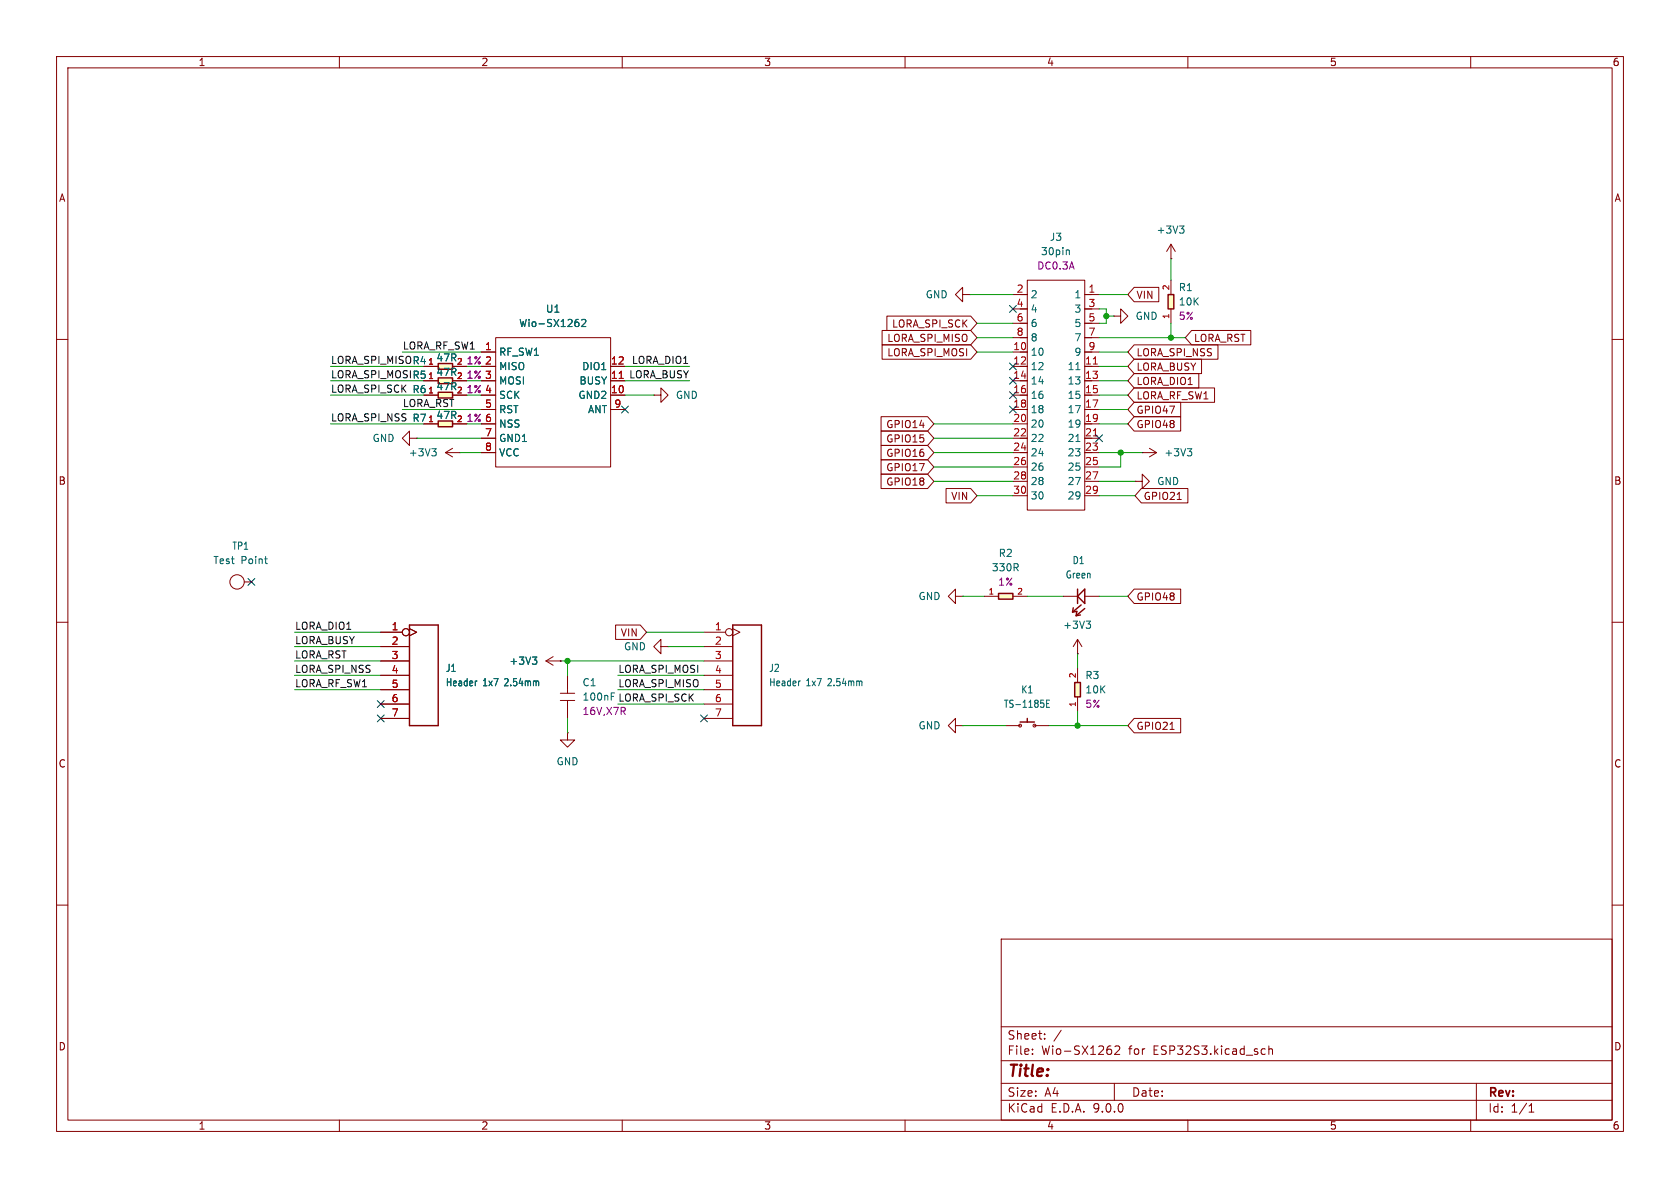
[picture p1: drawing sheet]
<svg xmlns="http://www.w3.org/2000/svg" width="297mm" height="210mm" viewBox="0 0 297 210" stroke-linecap="round" stroke-linejoin="round" font-family="sans-serif">
<g fill="none" stroke="#840000" stroke-width=".18">
<path d="M10 10h277v190h-277zM12 12h273v186h-273zM60 10v2M110 10v2M160 10v2M210 10v2M260 10v2M87.6 59.7h20.3v22.9h-20.3zM196.8 55.9h1.3v-1.3l1.3 1.3-1.3 1.3v-1.3M196.8 55.9h.1M10 60h2M85.1 62.2h2.5"/>
<path d="M85.1 64.8h2.5M85.1 67.3h2.5M85.1 69.9h2.5M85.1 72.4h2.5M85.1 74.9h2.5M85.1 77.5h2.5M107.9 64.8h2.6M107.9 67.3h2.6M107.9 69.9h2.6M107.9 72.4h2.6M115.6 69.9h1.2v-1.3l1.3 1.3-1.3 1.2v-1.2M115.6 69.9h.1"/>
<path d="M203.2 79.2l1.3 .8M285 60h2M85.1 80h2.5M201.9 80h.1M201.9 80h2.6M204.5 80l-1.3 .8M10 110h2M96.5 116.8l1.3 .8M96.5 116.8h2.6M97.8 116.1l-1.3 .7M99.1 116.8h.1M116.8 114.3v-1.3l-1.2 1.3 1.2 1.3v-1.3h1.3"/>
<path d="M118.1 114.3h.1M168.9 105.4v-1.3l-1.3 1.3 1.3 1.3v-1.3h1.3M170.2 105.4h.1M285 110h2M100.3 129.5v1.3h1.3l-1.3 1.3-1.2-1.3h1.2M100.3 129.5h.1M10 160h2M177 166h108v32h-108zM285 160h2M60 198v2M110 198v2M160 198v2"/>
<path d="M177 194.5h108M177 191.5h108M177 187.5h108M177 181.5h108M182.5 186.3v.1M182.5 185.5v.1M184.7 183.6v.1M184.7 182.8v.1M187.6 182.1l-1.3 2M196.4 185.5l.1 .3-.1 .5M197 191.5v3M197.1 185l.6-.1 .2 .1 .1 .3-1 1.1h1"/>
<path d="M210 198v2M223.5 185.4l.2 .1M223.7 186.3l-.2 .1M224.3 184.9v1.5M224.3 185.5l.2-.1 .4 .1 .1 .9M260 198v2M261 191.5v6.5M270.3 196.6h.9M270.3 195.5l.4-.4v1.5"/>
</g>
<path d="M102 56.5h.2M102.1 56.9l.3 .3v.3l-.3 .2M102.8 56.6l.5-.1 .3 .3-.8 .9h.8M209.9 79.3h.8l-.4 .5M210.4 79.8l.3 .2v.3l-.3 .3M94.1 116.1h.8l-.4 .5M94.7 116.6l.2 .3v.3l-.2 .2" fill="none" stroke="#006464" stroke-width=".18"/>
<path d="M109.5 66.9h.7" fill="none" stroke="#a90000" stroke-width=".18"/>
<path d="M176.5 104.9h2.6v1h-2.6z" fill="#ffffc2"/>
<path d="M72.4 110.5h5.1v17.8h-5.1zM176.5 104.9h2.6v1h-2.6zM189.6 108.2l.8-.1-.2 .7M189.7 107.4l-.1 .8M190.5 104.1v2.6M191 108.7l-.8 .1M191.1 106.9l-1.5 1.3M191.8 107.6l-1.6 1.2M191.8 104.1v2.6l-1.3-1.3z" fill="none" stroke="#840000" stroke-width=".25"/>
<g fill="none" stroke="#840000" stroke-width=".18">
<path d="M179.1 52.1h2.5M179.1 54.6h2.5M179.1 57.2h2.5M179.1 59.7h2.5M181.6 52.1v-2.6h10.2v2.6M181.6 52.1v35.5M191.8 52.1h2.5M191.8 54.6h2.5M191.8 57.2h2.5M191.8 59.7h2.5M191.8 52.1v35.5M207 45.7h.1"/>
<path d="M207 43.2l-.8 1.3M207 43.2l.8 1.3M207 43.2v2.5M179.1 62.2h2.5M179.1 64.8h2.5M179.1 67.3h2.5M179.1 69.9h2.5M179.1 72.4h2.5M179.1 77.5h2.5M179.1 74.9h2.5M191.8 62.2h2.5M191.8 64.8h2.5"/>
<path d="M191.8 67.3h2.5M191.8 69.9h2.5M191.8 72.4h2.5M191.8 77.5h2.5M191.8 74.9h2.5M179.1 80h2.5M179.1 82.6h2.5M179.1 85.1h2.5M179.1 87.6h2.5M181.6 87.6v2.6h10.2v-2.6M191.8 80h2.5M191.8 82.6h2.5"/>
<path d="M191.8 85.1h2.5M191.8 87.6h2.5M67.3 111.8h3.8M67.3 114.3h5.1M67.3 116.8h5.1M67.3 119.4h5.1M72.4 111.1l1.3 .7-1.3 .6M174 105.4h2.5M179.1 105.4h2.5M188 105.4h2.5M191.8 105.4h2.5M67.3 121.9h5.1"/>
<path d="M67.3 124.5h5.1M67.3 127h5.1M168.9 128.3v-1.3l-1.3 1.3 1.3 1.2v-1.2h1.3M170.2 128.3h.1"/>
<circle cx="71.8" cy="111.8" r=".63"/>
</g>
<path d="M208.5 39.9h.8l-.4 .5M188.7 44.2l.3 .2v.6M209.1 40.4l.2 .3v.3l-.2 .2M190.2 65.3h.7M190.2 78h.7M84.2 120.4h.1" fill="none" stroke="#006464" stroke-width=".18"/>
<path d="M193.3 64.4h.7M193.3 77.1h.7" fill="none" stroke="#a90000" stroke-width=".18"/>
<path d="M77.5 74.4h2.5v1h-2.5z" fill="#ffffc2"/>
<path d="M77.5 74.4h2.5v1h-2.5zM129.5 110.5h5.1v17.8h-5.1z" fill="none" stroke="#840000" stroke-width=".25"/>
<g fill="none" stroke="#840000" stroke-width=".18">
<path d="M170.2 52.1v-1.3l-1.3 1.3 1.3 1.2v-1.2h1.2M171.4 52.1h.1M74.9 74.9h2.6M80 74.9h2.5M80 79.2l-1.3 .8M78.7 80l1.3 .8M78.7 80h2.6M81.3 80h.1M200.7 85.1h1.2v-1.3l1.3 1.3-1.3 1.3v-1.3M200.7 85.1h.1M43.2 102.9h1.2M44.4 102.9h.1"/>
<path d="M124.5 111.8h3.8M124.5 114.3h5M124.5 116.8h5M124.5 119.4h5M129.5 111.1l1.3 .7-1.3 .6M124.5 121.9h5M124.5 124.5h5M124.5 127h5"/>
<circle cx="41.9" cy="102.9" r="1.27"/>
<circle cx="128.9" cy="111.8" r=".63"/>
</g>
<path d="M76.3 79.3h.8l-.4 .5M76.9 79.8l.2 .2v.3l-.2 .3M46.8 98.8h.5M47.1 99.6h.2M141.4 120.4h.1" fill="none" stroke="#006464" stroke-width=".18"/>
<path d="M77.5 69.3h2.5v1.1h-2.5z" fill="#ffffc2"/>
<path d="M77.5 69.3h2.5v1.1h-2.5z" fill="none" stroke="#840000" stroke-width=".25"/>
<path d="M74.9 69.9h2.6M80 69.9h2.5M100.3 119.4v3.2M99.1 122.6h2.5M99.1 123.8h2.5M100.3 123.8v3.2" fill="none" stroke="#840000" stroke-width=".18"/>
<path d="M108.1 123.1h.4M108.1 122.5h.6" fill="none" stroke="#006464" stroke-width=".18"/>
<path d="M110.1 125.7l.4 .6M110.5 125.2v.4" fill="none" stroke="#840084" stroke-width=".18"/>
<path d="M77.5 66.8h2.5v1h-2.5z" fill="#ffffc2"/>
<path d="M77.5 66.8h2.5v1h-2.5z" fill="none" stroke="#840000" stroke-width=".25"/>
<path d="M74.9 67.3h2.6M80 67.3h2.5" fill="none" stroke="#840000" stroke-width=".18"/>
<path d="M206.5 52.1h1v2.5h-1z" fill="#ffffc2"/>
<path d="M206.5 52.1h1v2.5h-1zM180.3 127.6h2.6M181.6 127v.6" fill="none" stroke="#840000" stroke-width=".25"/>
<g fill="none" stroke="#840000" stroke-width=".18">
<path d="M207 49.5v2.6M207 54.6v2.6M190.5 115.6h.1M190.5 113l-.8 1.3M190.5 113l.8 1.3M190.5 113v2.6M177.8 128.3h2.5M182.9 128.3h2.5"/>
<circle cx="180.3" cy="128.3" r=".25"/>
<circle cx="182.9" cy="128.3" r=".25"/>
</g>
<path d="M192 109.8h.8l-.4 .5M192.6 110.3l.2 .2v.3l-.2 .3M185 124.4h.4M185.5 123.8h-.5v1.2h.5" fill="none" stroke="#006464" stroke-width=".18"/>
<path d="M190 120.7h1v2.5h-1z" fill="#ffffc2"/>
<path d="M190 120.7h1v2.5h-1z" fill="none" stroke="#840000" stroke-width=".25"/>
<path d="M190.5 118.1v2.6M190.5 123.2v2.5" fill="none" stroke="#840000" stroke-width=".18"/>
<path d="M77.5 64.3h2.5v1h-2.5z" fill="#ffffc2"/>
<path d="M77.5 64.3h2.5v1h-2.5z" fill="none" stroke="#840000" stroke-width=".25"/>
<g fill="none" stroke="#840000" stroke-width=".18">
<path d="M155.9 58.4h15.7l1.1 1.3-1.1 1.3h-15.7zM156.8 55.9h14.8l1.1 1.3-1.1 1.2h-14.8zM200.5 50.8h4.4v2.5h-4.4l-1.1-1.2zM210.7 58.4h10.4v2.6h-10.4l-1.2-1.3zM72.4 77.5v-1.3l-1.3 1.3 1.3 1.2v-1.2h1.3M73.7 77.5h.1M74.9 64.8h2.6M74.9 67.3h2.6M74.9 69.9h2.6M74.9 74.9h2.6M80 64.8h2.5M80 67.3h2.5"/>
<path d="M80 69.9h2.5M80 74.9h2.5M85.1 64.8h2.5M85.1 62.2h2.5M85.1 67.3h2.5M85.1 69.9h2.5M85.1 72.4h2.5M85.1 74.9h2.5M85.1 77.5h2.5M107.9 64.8h2.6M107.9 67.3h2.6M107.9 69.9h2.6"/>
<path d="M107.9 72.4h2.6M155.8 78.7h8.2l1.1 1.3-1.1 1.3h-8.2zM155.8 76.2h8.2l1.1 1.3-1.1 1.2h-8.2zM155.8 73.7h8.2l1.1 1.2-1.1 1.3h-8.2zM155.9 61h15.7l1.1 1.2-1.1 1.3h-15.7zM200.5 73.7h8.2v2.5h-8.2l-1.1-1.3zM200.5 71.1h8.2v2.6h-8.2l-1.1-1.3zM200.5 66h11.4v2.6h-11.4l-1.1-1.3zM200.5 63.5h11.9v2.5h-11.9l-1.1-1.2zM200.5 68.6h14.2v2.5h-14.2l-1.1-1.2zM200.5 61h14.8v2.5h-14.8l-1.1-1.3zM85.1 80h2.5"/>
<path d="M155.8 83.8h8.2l1.1 1.3-1.1 1.3h-8.2zM155.8 81.3h8.2l1.1 1.3-1.1 1.2h-8.2zM167.3 86.4h4.3l1.1 1.2-1.1 1.3h-4.3zM201.8 86.4h8.2v2.5h-8.2l-1.1-1.3zM208.1 88.3h.7M67.3 111.8h3.8M67.3 114.3h5.1M67.3 116.8h5.1M67.3 119.4h5.1M72.4 111.1l1.3 .7-1.3 .6M99.1 116.8h.1M108.8 110.5h4.4l1.1 1.3-1.1 1.2h-4.4z"/>
<path d="M200.5 104.1h8.2v2.6h-8.2l-1.1-1.3zM67.3 121.9h5.1M67.3 124.5h5.1M67.3 127h5.1M200.5 127h8.2v2.5h-8.2l-1.1-1.2zM206.8 128.9h.8"/>
<circle cx="71.8" cy="111.8" r=".63"/>
</g>
<g fill="none" stroke="#009600" stroke-width=".18">
<path d="M171.4 52.1h7.7M172.7 57.2h6.4M172.7 59.7h6.4M194.3 54.6h1.3v2.6h-1.3M194.3 59.7h15.2M194.3 52.1h5.1M195.6 55.9h1.2M207 45.7v3.8M207 57.2v2.5M58.4 67.3h16.5M58.4 64.8h16.5M58.4 69.9h16.5"/>
<path d="M58.4 74.9h16.5M71.1 72.4h14M71.1 62.2h14M73.7 77.5h11.4M110.5 67.3h11.4M110.5 64.8h11.4M110.5 69.9h5.1M165.1 74.9h14M165.1 77.5h14M172.7 62.2h6.4M194.3 67.3h5.1M194.3 64.8h5.1"/>
<path d="M194.3 69.9h5.1M194.3 74.9h5.1M194.3 72.4h5.1M194.3 62.2h5.1M81.3 80h3.8M165.1 82.6h14M165.1 80h14M165.1 85.1h14M172.7 87.6h6.4M194.3 80h7.6M194.3 85.1h6.4M194.3 87.6h6.4"/>
<path d="M198.1 80v2.6h-3.8M52.1 119.4h15.2M52.1 114.3h15.2M52.1 111.8h15.2M52.1 116.8h15.2M99.1 116.8h25.4M100.3 116.8v2.6M109.2 119.4h15.3M114.3 111.8h10.2M118.1 114.3h6.4M170.2 105.4h3.8M181.6 105.4h6.4"/>
<path d="M190.5 115.6v2.5M194.3 105.4h5.1M52.1 121.9h15.2M100.3 127v2.5M109.2 124.5h15.3M109.2 121.9h15.3M170.2 128.3h7.6M185.4 128.3h14M190.5 125.7v2.6"/>
</g>
<g fill="none" stroke="#000084" stroke-width=".18">
<path d="M178.5 54l1.2 1.2M179.7 54l-1.2 1.2M109.9 71.8l1.2 1.2M111.1 71.8l-1.2 1.2M178.5 71.8l1.2 1.2M178.5 66.7l1.2 1.2M178.5 64.2l1.2 1.2M178.5 69.2l1.2 1.3M179.7 71.8l-1.2 1.2M179.7 66.7l-1.2 1.2M179.7 64.2l-1.2 1.2M179.7 69.2l-1.2 1.3"/>
<path d="M193.7 76.9l1.2 1.2M194.9 76.9l-1.2 1.2M43.8 102.3l1.3 1.2M45.1 102.3l-1.3 1.2M66.7 126.4l1.2 1.2M66.7 123.9l1.2 1.2M67.9 126.4l-1.2 1.2M67.9 123.9l-1.2 1.2M123.9 126.4l1.2 1.2M125.1 126.4l-1.2 1.2"/>
</g>
<path d="M102 56.5h.2M102.1 56.9l.3 .3v.3l-.3 .2M102.8 56.6l.5-.1 .3 .3-.8 .9h.8M94.1 116.1h.8l-.4 .5M94.7 116.6l.2 .3v.3l-.2 .2M84.2 120.4h.1" fill="none" stroke="#006464" stroke-width=".18"/>
<path d="M109.5 66.9h.7" fill="none" stroke="#a90000" stroke-width=".18"/>
<g fill="#009600" stroke="#009600" stroke-width=".18">
<circle cx="100.3" cy="116.8" r=".46"/>
<circle cx="190.5" cy="128.3" r=".46"/>
<circle cx="198.1" cy="80" r=".46"/>
<circle cx="195.6" cy="55.9" r=".46"/>
<circle cx="207" cy="59.7" r=".46"/>
</g>
<text font-size="2.8" fill="#840000" x="178" y="190.9">Title:</text>
<g font-size="2.1" fill="#840000">
<text x="178" y="184">Sheet:</text>
<text x="178" y="186.7">File:</text>
<text x="184.1" y="186.7">Wio-SX1262</text>
<text x="199.6" y="186.7">for</text>
<text x="204" y="186.7">ESP32S3.kicad_sch</text>
<text x="178" y="196.9">KiCad</text>
<text x="178" y="194.1">Size:</text>
<text x="184.7" y="194.1">A4</text>
<text x="185.7" y="196.9">E.D.A.</text>
<text x="193.3" y="196.9">9.0.0</text>
<text x="200" y="194.1">Date:</text>
<text x="263" y="194.3">Rev:</text>
<text x="263" y="196.9">Id:</text>
<text x="267.1" y="196.9">1/1</text>
</g>
<g font-size="1.8" fill="#840000">
<text x="35" y="11.9">1</text>
<text x="85" y="11.9">2</text>
<text x="135" y="11.9">3</text>
<text x="185" y="11.9">4</text>
<text x="235" y="11.9">5</text>
<text x="285" y="11.9">6</text>
<text x="10.3" y="35.9">A</text>
<text x="285.3" y="35.9">A</text>
<text x="200.8" y="53">VIN</text>
<text x="157.6" y="58.1">LORA_SPI_SCK</text>
<text x="156.8" y="63.2">LORA_SPI_MOSI</text>
<text x="156.8" y="60.6">LORA_SPI_MISO</text>
<text x="200.8" y="65.7">LORA_BUSY</text>
<text x="200.8" y="63.2">LORA_SPI_NSS</text>
<text x="211" y="60.6">LORA_RST</text>
<text x="200.8" y="68.3">LORA_DIO1</text>
<text x="200.8" y="70.8">LORA_RF_SW1</text>
<text x="156.6" y="75.9">GPIO14</text>
<text x="200.8" y="75.9">GPIO48</text>
<text x="200.8" y="73.3">GPIO47</text>
<text x="156.6" y="81">GPIO16</text>
<text x="156.6" y="78.4">GPIO15</text>
<text x="156.6" y="83.5">GPIO17</text>
<text x="10.3" y="85.9">B</text>
<text x="156.6" y="86">GPIO18</text>
<text x="168.1" y="88.6">VIN</text>
<text x="202.1" y="88.6">GPIO21</text>
<text x="285.3" y="85.9">B</text>
<text x="200.8" y="106.4">GPIO48</text>
<text x="109.6" y="112.7">VIN</text>
<text x="200.8" y="129.2">GPIO21</text>
<text x="10.3" y="135.9">C</text>
<text x="285.3" y="135.9">C</text>
<text x="10.3" y="185.9">D</text>
<text x="285.3" y="185.9">D</text>
<text x="35" y="199.9">1</text>
<text x="85" y="199.9">2</text>
<text x="135" y="199.9">3</text>
<text x="185" y="199.9">4</text>
<text x="235" y="199.9">5</text>
<text x="285" y="199.9">6</text>
</g>
<g font-size="1.8" fill="#006464">
<text x="204.4" y="41.5">+3V3</text>
<text x="183.9" y="45.3">30pin</text>
<text x="185.5" y="42.8">J3</text>
<text x="163.6" y="52.9">GND</text>
<text x="182.1" y="52.9">2</text>
<text x="189.8" y="52.9">1</text>
<text x="208.3" y="51.7">R1</text>
<text x="91.7" y="58">Wio-SX1262</text>
<text x="96.4" y="55.5">U1</text>
<text x="182.1" y="55.5">4</text>
<text x="182.1" y="58">6</text>
<text x="189.8" y="55.5">3</text>
<text x="189.8" y="58">5</text>
<text x="200.7" y="56.7">GND</text>
<text x="208.3" y="54.2">10K</text>
<text x="72.8" y="64.6">R4</text>
<text x="77" y="64.1">47R</text>
<text x="88.1" y="63.1">RF_SW1</text>
<text x="88.1" y="65.6">MISO</text>
<text x="102.8" y="65.6">DIO1</text>
<text x="182.1" y="60.6">8</text>
<text x="182.1" y="63.1">10</text>
<text x="182.1" y="65.6">12</text>
<text x="188.6" y="65.6">11</text>
<text x="189.8" y="60.6">7</text>
<text x="189.8" y="63.1">9</text>
<text x="72.8" y="67.2">R5</text>
<text x="72.8" y="69.7">R6</text>
<text x="77" y="69.2">47R</text>
<text x="77" y="66.6">47R</text>
<text x="88.1" y="68.2">MOSI</text>
<text x="88.1" y="70.7">SCK</text>
<text x="102.2" y="70.7">GND2</text>
<text x="102.3" y="68.2">BUSY</text>
<text x="119.4" y="70.7">GND</text>
<text x="182.1" y="68.2">14</text>
<text x="182.1" y="70.7">16</text>
<text x="188.6" y="68.2">13</text>
<text x="188.6" y="70.7">15</text>
<text x="72.8" y="74.8">R7</text>
<text x="77" y="74.3">47R</text>
<text x="88.1" y="73.3">RST</text>
<text x="88.1" y="75.8">NSS</text>
<text x="103.9" y="73.3">ANT</text>
<text x="182.1" y="73.3">18</text>
<text x="182.1" y="75.8">20</text>
<text x="188.6" y="73.3">17</text>
<text x="188.6" y="75.8">19</text>
<text x="65.8" y="78.3">GND</text>
<text x="72.2" y="80.9">+3V3</text>
<text x="88.1" y="78.3">GND1</text>
<text x="88.1" y="80.9">VCC</text>
<text x="182.1" y="78.3">22</text>
<text x="182.1" y="80.9">24</text>
<text x="182.1" y="83.4">26</text>
<text x="188.6" y="78.3">21</text>
<text x="188.6" y="80.9">23</text>
<text x="188.6" y="83.4">25</text>
<text x="205.7" y="80.9">+3V3</text>
<text x="182.1" y="86">28</text>
<text x="182.1" y="88.5">30</text>
<text x="188.6" y="86">27</text>
<text x="188.6" y="88.5">29</text>
<text x="204.5" y="86">GND</text>
<text x="37.6" y="99.9">Test</text>
<text x="41" y="97.4">TP1</text>
<text x="42.6" y="99.9">Point</text>
<text x="175.2" y="101.2">330R</text>
<text x="176.5" y="98.7">R2</text>
<text x="189.5" y="99.9">D1</text>
<text x="162.3" y="106.3">GND</text>
<text x="188.3" y="102.5">Green</text>
<text x="187.9" y="111.4">+3V3</text>
<text x="78.7" y="119">J1</text>
<text x="90" y="117.7">+3V3</text>
<text x="110.2" y="115.2">GND</text>
<text x="135.9" y="119">J2</text>
<text x="78.7" y="121.5">Header</text>
<text x="85.4" y="121.5">1x7</text>
<text x="89.4" y="121.5">2.54mm</text>
<text x="102.9" y="121.5">C1</text>
<text x="102.9" y="124.1">100nF</text>
<text x="135.9" y="121.5">Header</text>
<text x="142.5" y="121.5">1x7</text>
<text x="146.5" y="121.5">2.54mm</text>
<text x="177.4" y="125.3">TS-1185E</text>
<text x="180.4" y="122.8">K1</text>
<text x="191.8" y="120.2">R3</text>
<text x="191.8" y="122.8">10K</text>
<text x="162.3" y="129.1">GND</text>
<text x="98.3" y="135.5">GND</text>
</g>
<g font-size="1.8" fill="#840084">
<text x="183.3" y="47.9">DC0.3A</text>
<text x="208.3" y="56.7">5%</text>
<text x="82.4" y="64.6">1% 2</text>
<text x="82.4" y="69.7">1% 4</text>
<text x="82.4" y="67.2">1% 3</text>
<text x="82.4" y="74.8">1% 6</text>
<text x="176.4" y="103.7">1%</text>
<text x="191.8" y="125.3">5%</text>
<text x="102.9" y="126.6">16V,X7R</text>
</g>
<g font-size="1.8" fill="#a90000">
<text x="179.6" y="51.8">2</text>
<text x="192.3" y="51.8">1</text>
<text x="179.6" y="54.4">4</text>
<text x="179.6" y="56.9">6</text>
<text x="179.6" y="59.4">8</text>
<text x="192.3" y="54.4">3</text>
<text x="192.3" y="56.9">5</text>
<text x="192.3" y="59.4">7</text>
<text x="85.7" y="62">1</text>
<text x="107.9" y="64.5">12</text>
<text x="179" y="62">10</text>
<text x="179" y="64.5">12</text>
<text x="191.7" y="64.5">11</text>
<text x="192.3" y="62">9</text>
<text x="107.9" y="67.1">11</text>
<text x="107.9" y="69.6">10</text>
<text x="179" y="67.1">14</text>
<text x="179" y="69.6">16</text>
<text x="191.7" y="67.1">13</text>
<text x="191.7" y="69.6">15</text>
<text x="85.7" y="72.1">5</text>
<text x="85.7" y="77.2">7</text>
<text x="108.5" y="72.1">9</text>
<text x="179" y="72.1">18</text>
<text x="179" y="74.7">20</text>
<text x="179" y="77.2">22</text>
<text x="191.7" y="72.1">17</text>
<text x="191.7" y="74.7">19</text>
<text x="191.7" y="77.2">21</text>
<text x="85.7" y="79.8">8</text>
<text x="179" y="79.8">24</text>
<text x="179" y="82.3">26</text>
<text x="191.7" y="79.8">23</text>
<text x="191.7" y="82.3">25</text>
<text x="179" y="84.8">28</text>
<text x="179" y="87.4">30</text>
<text x="191.7" y="84.8">27</text>
<text x="191.7" y="87.4">29</text>
<text x="69.1" y="111.5">1</text>
<text x="126.3" y="111.5">1</text>
<text x="69.1" y="114">2</text>
<text x="69.1" y="116.6">3</text>
<text x="69.1" y="119.1">4</text>
<text x="126.3" y="114">2</text>
<text x="126.3" y="116.6">3</text>
<text x="126.3" y="119.1">4</text>
<text x="69.1" y="121.7">5</text>
<text x="69.1" y="124.2">6</text>
<text x="126.3" y="121.7">5</text>
<text x="126.3" y="124.2">6</text>
<text x="69.1" y="126.7">7</text>
<text x="126.3" y="126.7">7</text>
</g>
<g font-size="1.8" fill="#0f0f0f">
<text x="58.4" y="64.4">LORA_SPI_MISOR4</text>
<text x="71.1" y="61.9">LORA_RF_SW1</text>
<text x="111.6" y="64.4">LORA_DIO1</text>
<text x="58.4" y="67">LORA_SPI_MOSIR5</text>
<text x="58.4" y="69.5">LORA_SPI_SCK R6</text>
<text x="111.1" y="67">LORA_BUSY</text>
<text x="58.4" y="74.6">LORA_SPI_NSS R7</text>
<text x="71.1" y="72">LORA_RST</text>
<text x="52.1" y="111.4">LORA_DIO1</text>
<text x="52.1" y="114">LORA_BUSY</text>
<text x="52.1" y="119">LORA_SPI_NSS</text>
<text x="52.1" y="116.5">LORA_RST</text>
<text x="109.2" y="119">LORA_SPI_MOSI</text>
<text x="52.1" y="121.6">LORA_RF_SW1</text>
<text x="109.2" y="121.6">LORA_SPI_MISO</text>
<text x="109.2" y="124.1">LORA_SPI_SCK</text>
</g>
<g font-size="1.4" fill="#a90000">
<text x="206.8" y="51.4" transform="rotate(-90 206.8 51.4)">2</text>
<text x="206.8" y="56.5" transform="rotate(-90 206.8 56.5)">1</text>
<text x="75.6" y="64.5">1</text>
<text x="80.7" y="64.5">2</text>
<text x="75.6" y="69.6">1</text>
<text x="75.6" y="67.1">1</text>
<text x="80.7" y="69.6">2</text>
<text x="80.7" y="67.1">2</text>
<text x="75.6" y="74.7">1</text>
<text x="80.7" y="74.7">2</text>
<text x="174.6" y="105.2">1</text>
<text x="179.7" y="105.2">2</text>
<text x="190.2" y="120" transform="rotate(-90 190.2 120)">2</text>
<text x="190.2" y="125.1" transform="rotate(-90 190.2 125.1)">1</text>
</g>
</svg>
